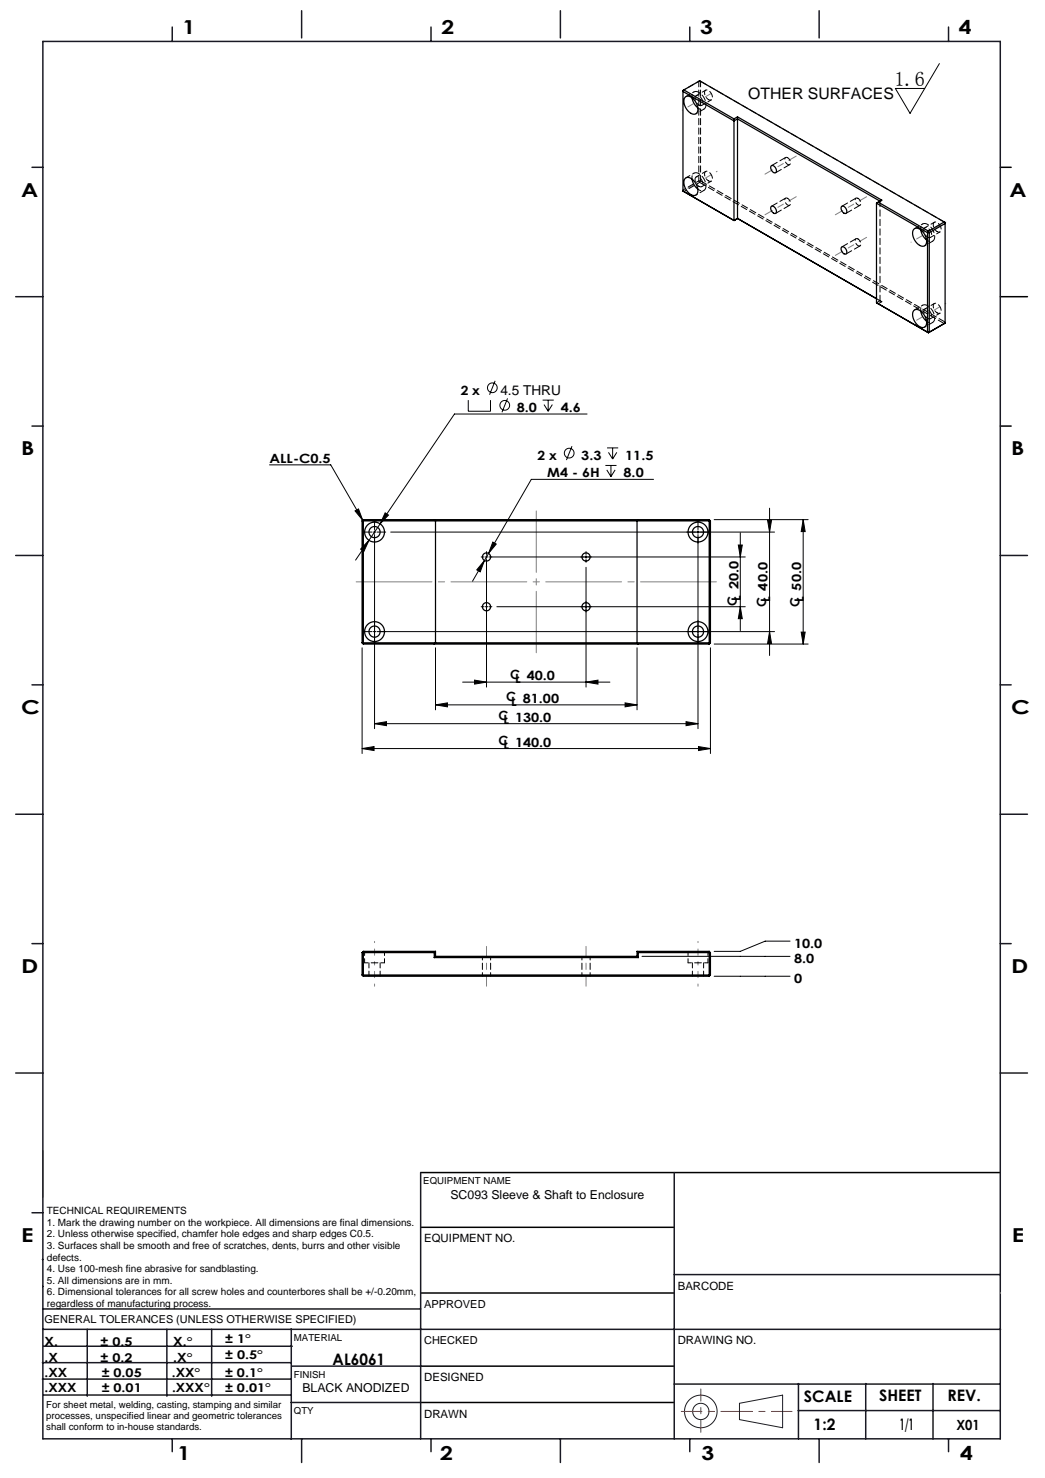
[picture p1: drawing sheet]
<svg xmlns="http://www.w3.org/2000/svg" width="210mm" height="297mm" viewBox="0 0 210 297" stroke-linecap="round" stroke-linejoin="round" font-family="sans-serif">
<g fill="none" stroke="#191924" stroke-width=".2">
<path d="M8.6 231.2v9.4M148.6 282l8.7-1.6v6.5l-8.7-1.6z"/>
<circle cx="140.8" cy="283.6" r="3.3"/>
<circle cx="140.8" cy="283.6" r="1.64"/>
</g>
<path d="M201 33.6h2.2M201 59.6h5.5M201 85.6h2.2M84.5 235.6h116.5M84.6 259.8h50.9M84.6 246.6h50.9M84.6 274.5h50.9M84.5 281.8h51" fill="none" stroke="#000" stroke-width=".3"/>
<path d="M136.9 283.6h22.3" fill="none" stroke="#f00" stroke-width=".2" stroke-dasharray="6.3 1.3 1.3 1.3" stroke-dashoffset="2.2"/>
<path d="M140.8 287.8v-8.7" fill="none" stroke="#f00" stroke-width=".2" stroke-dasharray="6.3 1.3 1.3 1.3" stroke-dashoffset="3.9"/>
<g fill="none" stroke="#191924" stroke-width=".3">
<path d="M8.6 8.3h192.4v280.8h-192.4zM34.6 5.4v2.9M60.6 2.2v5.4M86.6 5.4v2.9M112.6 2.2v5.4M138.6 5.4v2.9M164.6 2.2v5.4M190.6 5.4v2.9M6.4 33.6h2.2M3.2 59.6h5.4M6.4 85.6h2.2M3.2 111.6h5.4"/>
<path d="M201 111.6h5.5M6.4 137.6h2.2M201 137.6h2.2M3.2 163.6h5.4M201 163.6h5.5M6.4 189.6h2.2M201 189.6h2.2M3.2 215.6h5.4M201 215.6h5.5M84.5 235.6v53.5M135.5 235.6v53.5M6.4 243.7h2.2"/>
<path d="M8.5 253.1h.1M8.6 258.5h.1M135.5 256.1h65.5M8.5 277.1h49.9M8.5 273.8h49.9M8.6 267.1h75.9M8.6 263h75.9M8.8 270.5h49.9M17.5 267.1v13.5M33.5 267.1v13.5M42.5 267.1v13.5M58.5 267.1v22.1"/>
<path d="M58.6 274.5h26M84.6 267.1h116.5M135.5 278.1h65.5M160.5 278v11.1M174 278v11.1M187.5 278v11.1M8.8 280.3h49.7M34.6 289.1v2.6M58.5 281.8h26M60.6 289.1v4.8M86.6 289.1v2.6M112.6 289.1v4.8"/>
<path d="M138.6 289.1v2.6M160.4 283.5h40.6M164.6 289.1v4.8M190.6 289.1v2.6"/>
</g>
<path d="M201 259.8h.1" fill="none" stroke="#c0c0c0" stroke-width=".2"/>
<g fill="none" stroke="#000" stroke-width=".2">
<path d="M188.8 12.8l-5.9 10-3-5h5.9M99.5 76.5l-1.1 2.8M54.2 93.4h12.3l6.4 11.1M94.1 80.4v2.2h4.5v-2.2M102 80.1l-1.1 2.7M109 80.4h2.3M109.3 81.3l.9 1.3M110.2 80.4v2.2M111 81.3l-.8 1.3M114.9 89.7l-1.1 2.8M118 83.2h-26.7l-19.8 29.4M121.7 93.5h2.2"/>
<path d="M121.9 94.4l.9 1.4M122 90h2.2M122.3 90.9l.8 1.3M122.8 93.5v2.3M123.1 90v2.2M123.6 94.4l-.8 1.4M124 90.9l-.9 1.3M131.3 96.3h-24.5l-8.6 14.9M71.3 102.7l.7-.4 .9 2.2zM74.1 108.6l-1 2.2-.6-.5zM75 106.9h.5M75.3 106.7v.5"/>
<path d="M75.3 107.9v38.5M77.4 103.1l.7 .4-1.7 1.8zM78.5 106.9h77.1M97.4 112.6l-.9 2.3-.7-.4zM97.5 111.9h.5M97.8 112.9v25.2M97.8 111.7v.5M98.2 111.2l-3.2 5.6M98.8 111.9h51M99 108.9l.7 .4-1.5 1.9zM117.8 111.7v.5M117.8 114v24.1"/>
<path d="M140.3 106.7v.5M140.3 107.9v38.5M143.5 104.4h18.9M148.4 109.5h.8l-.4 2.4zM148.8 107.1v19.6M154.2 104.5h.8l-.4 2.4zM154.6 102.1v29.6M161.4 104.4v25M161.4 104.4l.4 2.4h-.8zM72.8 130.2v21.2M75 126.9h.5M76.3 126.9h79.3"/>
<path d="M87.5 130.2v12.4M93 137.1h29.6M95.4 136.7l2.4 .4-2.4 .4zM97.5 121.9h.5M99.8 121.9h50M117.8 137.1l2.4-.4v.8zM128 130.2v12.4M142.8 130.2v21.2M143.5 129.4h18.9M148.8 121.9l.4 2.4h-.8zM154.6 126.9l.4 2.4h-.8zM161 127h.8l-.4 2.4z"/>
<path d="M72.8 150.4l2.4-.4v.8zM72.8 150.4h70M75.3 145.4l2.4-.4v.8zM75.3 145.4h65M87.5 141.6l2.4-.4v.8zM87.5 141.6h40.5M125.6 141.2l2.4 .4-2.4 .4zM137.9 145l2.4 .4-2.4 .4zM140.4 150l2.4 .4-2.4 .4zM129 192.2h29.8M143.5 196.2h15.3M158.8 189.1h-5l-5 2.1h-5.3"/>
<circle cx="98.9" cy="77.9" r=".98"/>
<circle cx="101.4" cy="81.5" r=".98"/>
<circle cx="114.4" cy="91.1" r=".98"/>
</g>
<g fill="none" stroke="#000" stroke-width=".2" stroke-dasharray="15.2 1.3 1.3 1.3">
<path d="M74.8 106.9h-1.8M75.3 106.4v-1.7M75.3 107.4v1.8M75.8 106.9h1.7M97.3 111.9h-.6M97.8 111.4v-.6M97.8 112.4v.6M98.3 111.9h.5M117.3 111.9h-.6M117.8 111.4v-.6M117.8 112.4v.6M118.3 111.9h.5"/>
<path d="M139.8 106.9h-1.8M140.3 106.4v-1.7M140.3 107.4v1.8M140.8 106.9h1.7M74.8 126.9h-1.8M75.3 126.4v-1.7M75.3 127.4v1.8M75.8 126.9h1.7M97.3 121.9h-.6M97.8 121.4v-.6M97.8 122.4v.6M98.3 121.9h.5"/>
<path d="M117.3 121.9h-.6M117.8 121.4v-.6M117.8 122.4v.6M118.3 121.9h.5M139.8 126.9h-1.8M140.3 126.4v-1.7M140.3 127.4v1.8M140.8 126.9h1.7"/>
</g>
<path d="M75.3 198.2v-4.7M140.3 198.2v-4.7" fill="none" stroke="#808080" stroke-width=".2" stroke-dasharray="15.2 1.3 1.3 1.3" stroke-dashoffset="14.8"/>
<path d="M144.1 18.1l-3.6 2.1M144.1 34.4l-3.6 2.1M190.1 44.6l-3.7 2.1M190.1 61l-3.7 2.1M75.3 193.5v-4.3M140.3 193.5v-4.3" fill="none" stroke="#808080" stroke-width=".2" stroke-dasharray="15.2 1.3 1.3 1.3" stroke-dashoffset="15"/>
<path d="M97.8 198.2v-8M117.8 198.2v-8" fill="none" stroke="#808080" stroke-width=".2" stroke-dasharray="15.2 1.3 1.3 1.3" stroke-dashoffset="13.1"/>
<path d="M107.8 131.2v-28.5" fill="none" stroke="#808080" stroke-width=".2" stroke-dasharray="15.2 1.3 1.3 1.3" stroke-dashoffset="2.9"/>
<path d="M70.8 116.9h74" fill="none" stroke="#808080" stroke-width=".2" stroke-dasharray="15.2 1.3 1.3 1.3" stroke-dashoffset="-.8"/>
<path d="M140.5 36.5l-3.4 2M140.5 20.2l-3.4 1.9M186.4 46.7l-3.3 2M186.4 63.1l-3.3 1.9" fill="none" stroke="#808080" stroke-width=".2" stroke-dasharray="15.2 1.3 1.3 1.3" stroke-dashoffset="15.2"/>
<path d="M160 39.5l-6.3 3.7M160 31.4l-6.3 3.6M174.2 39.5l-6.3 3.7M174.2 47.7l-6.3 3.6" fill="none" stroke="#808080" stroke-width=".2" stroke-dasharray="15.2 1.3 1.3 1.3" stroke-dashoffset="13.5"/>
<g fill="#000">
<path d="M161.4 104.4l.4 2.4h-.8zM161 127h.8l-.4 2.4zM154.2 104.5h.8l-.4 2.4zM154.6 126.9l.4 2.4h-.8zM148.4 109.5h.8l-.4 2.4zM148.8 121.9l.4 2.4h-.8z"/>
<path d="M72.8 150.4l2.4-.4v.8zM140.4 150l2.4 .4-2.4 .4zM75.3 145.4l2.4-.4v.8zM137.9 145l2.4 .4-2.4 .4zM87.5 141.6l2.4-.4v.8zM125.6 141.2l2.4 .4-2.4 .4zM95.4 136.7l2.4 .4-2.4 .4zM117.8 137.1l2.4-.4v.8zM74.1 108.6l-1.6 1.7 .6 .5zM77.4 103.1l-1 2.2 1.7-1.8zM97.4 112.6l-1.6 1.9 .7 .4zM99 108.9l-.8 2.3 1.5-1.9zM71.3 102.7l.7-.4 .9 2.2z"/>
</g>
<g fill="none" stroke="#000" stroke-width=".25">
<path d="M137.7 19.6a1.36 1.36 0 0 1 1.9 .6 2.03 2.03 0 0 1 .2 2.7 2.14 2.14 0 0 1-2.3-1.9v-1zM139.1 19.7a3.3 3.3 0 0 0 1.1 2M137.7 35.9a1.36 1.36 0 0 1 1.9 .7 2.03 2.03 0 0 1 .2 2.6 2.14 2.14 0 0 1-2.3-1.9v-1zM139.1 36a3.2 3.2 0 0 0 1.1 2M147.5 23.9l-10.1-5.8-.2 .3 10.3 5.9 .7-.4 28.6 16.5M147.5 23.9v20.4M148.2 23.5l29 16.7-.7 .4M148.2 23.5l-.7 .4M148.2 23.5v20.4M155 33.3a.88 .88 0 0 1 .9 .5 .88 .88 0 0 1-.1 .9 1.02 1.02 0 0 1-.8-1.4zM147.5 44.3h.1M148.2 43.9h.1"/>
<path d="M148.2 43.9l27.9 16.1M148.2 43.9l-.7 .4M155 41.5a.88 .88 0 0 1 .9 .4 .88 .88 0 0 1-.1 1 1.02 1.02 0 0 1-.8-1.4zM169.1 49.7a.88 .88 0 0 1 .9 .4 .88 .88 0 0 1-.1 1 1.02 1.02 0 0 1-.8-1.4zM169.1 41.5a.88 .88 0 0 1 .9 .4 .88 .88 0 0 1-.1 1 1.02 1.02 0 0 1-.8-1.4zM176.1 40.8l10.3 6M176.1 40.8v20l10.5 6.1 3.3-2v-20.2l-49.3-28.5-3.4 2v20.2l10.3 5.9M176.5 40.6l10.1 5.8M176.5 40.6l-.4 .2M183.6 46.1a1.36 1.36 0 0 1 2 .7 2.03 2.03 0 0 1 .2 2.6 2.14 2.14 0 0 1-2.3-1.9l-.1-.9zM185 46.2a3.2 3.2 0 0 0 1.2 2M186.4 46.8h.3"/>
<path d="M186.4 46.8v20h.3v-20M186.6 46.4l-.2 .4M186.6 46.4l.1 .4M186.6 46.4l3.1-1.8 .2 .3-3.2 1.9M183.6 62.4a1.36 1.36 0 0 1 2 .7 2.03 2.03 0 0 1 .2 2.6 2.14 2.14 0 0 1-2.3-1.8l-.1-1zM185 62.5a3.2 3.2 0 0 0 1.2 2M72.8 104.7v24.5M72.8 104.7h70M73 104.4v25M73 104.4l-.2 .3M73 104.4h69.5M87.3 104.4l.2 .3v24.5l-.2 .2"/>
<path d="M128.3 104.4l-.3 .3v24.5l.3 .2M142.5 104.4v25M142.5 104.4l.3 .3M142.8 104.7v24.5M72.8 129.2h70M72.8 129.2l.2 .2M73 129.4h69.5M142.8 129.2l-.3 .2M72.8 191.4h14.5M72.8 195.9l.2 .3M72.8 195.9h70M72.8 191.4v4.5"/>
<path d="M73 191.2l-.2 .2M73 191.2v5M73 191.2h14.5M73 196.2h69.5M87.3 191.4v1M87.3 192.4h41M87.5 191.2l-.2 .2M87.5 192.2h40.5M87.5 192.2l-.2 .2M87.5 191.2v1M128 191.2h14.5M128 192.2l.3 .2"/>
<path d="M128 191.2l.3 .2M128 191.2v1M128.3 191.4h14.5M128.3 191.4v1M142.5 191.2v5M142.5 191.2l.3 .2M142.8 195.9l-.3 .3M142.8 191.4v4.5"/>
<circle cx="75.3" cy="106.9" r="1.13"/>
<circle cx="75.3" cy="106.9" r="2"/>
<circle cx="97.8" cy="111.9" r=".83"/>
<circle cx="117.8" cy="111.9" r=".83"/>
<circle cx="140.3" cy="106.9" r="1.13"/>
<circle cx="140.3" cy="106.9" r="2"/>
<circle cx="75.3" cy="126.9" r="1.13"/>
<circle cx="75.3" cy="126.9" r="2"/>
<circle cx="97.8" cy="121.9" r=".82"/>
<circle cx="117.8" cy="121.9" r=".82"/>
<circle cx="140.3" cy="126.9" r="1.13"/>
<circle cx="140.3" cy="126.9" r="2"/>
</g>
<path d="M140.2 21.7a.95 .95 0 0 0 1.3 .2 .95 .95 0 0 0 .4-1.2 2.54 2.54 0 0 0-2.2-2.3l-.5 .4-.1 .9M140.2 38a.95 .95 0 0 0 1.3 .2 .95 .95 0 0 0 .4-1.2 2.54 2.54 0 0 0-2.2-2.3l-.5 .4-.1 .9M186.2 48.2a.95 .95 0 0 0 1.3 .2 .95 .95 0 0 0 .3-1.2 2.54 2.54 0 0 0-2.2-2.3l-.5 .5-.1 .8M177.2 60.6l-1.1-.6M186.2 64.5a.95 .95 0 0 0 1.3 .3 .95 .95 0 0 0 .3-1.3 2.54 2.54 0 0 0-2.2-2.2l-.5 .4-.1 .8M73.3 193.5h2M75.3 193.5h2M138.3 193.5h2M140.3 193.5h2" fill="none" stroke="#000" stroke-width=".2" stroke-dasharray="1.3 .6" stroke-dashoffset=".6"/>
<path d="M176.1 40.8l.7-.4M176.1 60l.7 .4M176.5 61l.7-.4M176.8 60.4l-.7 .4M73.3 191.2v2.3M77.3 193.5v-2.3M138.3 191.2v2.3M142.3 193.5v-2.3" fill="none" stroke="#000" stroke-width=".2" stroke-dasharray="1.3 .6" stroke-dashoffset=".4"/>
<path d="M140.4 16.3v20M140.8 36.3v-20M176.8 60.4v-20M74.1 193.5v2.7M76.4 196.2v-2.7M139.1 193.5v2.7M141.4 196.2v-2.7" fill="none" stroke="#000" stroke-width=".2" stroke-dasharray="1.3 .6" stroke-dashoffset=".2"/>
<g fill="none" stroke="#000" stroke-width=".2" stroke-dasharray="1.3 .6" stroke-dashoffset=".5">
<path d="M141.8 18.1l-1.9 1.1M141 21.2l1.9-1.1M141 37.5l1.9-1.1M141.8 34.5l-1.9 1.1M158.3 31.7a.9 .9 0 0 1 .3 1.4 .93 .93 0 0 1-.7-1.5l.4 .1M158.3 39.9a.9 .9 0 0 1 .3 1.4 .93 .93 0 0 1-.7-1.5l.4 .1M172.4 39.9a.9 .9 0 0 1 .4 1.4 .93 .93 0 0 1-.7-1.5l.3 .1M172.4 48a.9 .9 0 0 1 .4 1.4 .93 .93 0 0 1-.7-1.5l.3 .1M187 47.7l1.9-1.1M187.8 44.7l-1.9 1.1M187 64l1.9-1.1M187.8 61l-1.9 1.1"/>
<path d="M96.9 192.2v4M98.6 196.2v-4M116.9 192.2v4M118.6 196.2v-4"/>
</g>
<path d="M137.2 18.2l3.2-1.9M137.4 38.5l3.2-1.8M140.4 36.3l-3.2 1.9M140.5 21.1l.2 .1a.61 .61 0 0 0 .6-.4 .61 .61 0 0 0-.1-.7 .96 .96 0 0 0-1.4-.8 1.52 1.52 0 0 0 .7 1.8M140.5 37.4l.2 .1a.61 .61 0 0 0 .6-.3 .61 .61 0 0 0-.1-.7 .96 .96 0 0 0-1.4-.8 1.52 1.52 0 0 0 .7 1.7M142.4 20l.2 .1a.61 .61 0 0 0 .6-.4 .61 .61 0 0 0-.1-.7 .96 .96 0 0 0-1.4-.8 1.52 1.52 0 0 0 .7 1.8M142.4 36.3l.2 .1a.61 .61 0 0 0 .6-.3 .61 .61 0 0 0-.1-.7 .96 .96 0 0 0-1.4-.8 1.52 1.52 0 0 0 .7 1.7M186.4 47.6l.2 .1a.61 .61 0 0 0 .7-.3 .61 .61 0 0 0-.2-.7 .96 .96 0 0 0-1.4-.8 1.52 1.52 0 0 0 .7 1.7M188.3 46.5l.2 .1a.61 .61 0 0 0 .7-.3 .61 .61 0 0 0-.2-.7 .96 .96 0 0 0-1.4-.8 1.52 1.52 0 0 0 .7 1.7M186.4 64l.2 .1a.61 .61 0 0 0 .7-.4 .61 .61 0 0 0-.2-.7 .96 .96 0 0 0-1.4-.8 1.52 1.52 0 0 0 .7 1.8M188.3 62.9l.2 .1a.61 .61 0 0 0 .7-.4 .61 .61 0 0 0-.2-.7 .96 .96 0 0 0-1.4-.8 1.52 1.52 0 0 0 .7 1.8" fill="none" stroke="#000" stroke-width=".2" stroke-dasharray="1.3 .6" stroke-dashoffset=".7"/>
<path d="M140.8 16.3l49.1 28.4M140.6 36.7l49.1 28.3M189.9 64.7l-49.1-28.4" fill="none" stroke="#000" stroke-width=".2" stroke-dasharray="1.3 .6" stroke-dashoffset="-.1"/>
<g fill="none" stroke="#000" stroke-width=".2" stroke-dasharray="1.3 .6">
<path d="M140.4 16.3l.2-.1M140.8 16.3l-.2-.1M140.8 16.3h-.4M137.4 38.5l-.2-.3M140.4 36.3h.4M140.6 36.7l-.2-.4M140.6 36.7l.2-.4M155.9 34.7l2.8-1.6M157.9 31.6l-2.9 1.7M157.9 39.8l-2.9 1.6M172 39.8l-2.8 1.6M155.9 42.9l2.8-1.7"/>
<path d="M170 42.9l2.8-1.7M170 51l2.8-1.6M172 48l-2.8 1.6M176.8 40.4h.1M177.2 40.2l-.4 .2M176.8 60.4l.4 .2M189.7 65l.2-.3"/>
</g>
<path d="M139.5 18.5l-1.7 .9M139.5 34.8l-1.7 .9M139.8 22.9l1.7-1M139.8 39.2l1.7-.9M185.4 45l-1.6 .9M185.8 49.4l1.6-.9M185.4 61.3l-1.6 1M185.8 65.7l1.6-.9" fill="none" stroke="#000" stroke-width=".2" stroke-dasharray="1.3 .6" stroke-dashoffset=".9"/>
<text font-size="4.1" x="179.8" y="17.2">1.6</text>
<g font-size="3.9">
<text x="36.7" y="6.9">1</text>
<text x="88.7" y="6.9">2</text>
<text x="140.7" y="6.9">3</text>
<text x="192.7" y="6.9">4</text>
<text x="4.2" y="39.5">A</text>
<text x="202.9" y="39.5">A</text>
<text x="4.2" y="91.5">B</text>
<text x="203.2" y="91.5">B</text>
<text x="4.2" y="143.5">C</text>
<text x="203.2" y="143.5">C</text>
<text x="4.2" y="195.5">D</text>
<text x="203.2" y="195.5">D</text>
<text x="4.2" y="249.6">E</text>
<text x="203.3" y="249.6">E</text>
<text x="35.7" y="293.4">1</text>
<text x="88.4" y="293.4">2</text>
<text x="141" y="293.4">3</text>
<text x="193" y="293.4">4</text>
</g>
<g font-size="3.2">
<text x="150.4" y="20">OTHER SURFACES</text>
<text x="66.9" y="274.2">AL6061</text>
<text x="161.6" y="281.7">SCALE</text>
<text x="176.7" y="281.5">SHEET</text>
<text x="190.4" y="281.5">REV.</text>
<text x="163.5" y="287.3">1:2</text>
<text x="180.8" y="287.3">1/1</text>
</g>
<text font-size="2.8" x="192.2" y="287.3">X01</text>
<text font-size="2.7" x="100.6" y="79.3">4.5 THRU</text>
<g font-size="2.6">
<text x="92.6" y="79.3">2 x</text>
<text x="103.9" y="82.8">8.0</text>
<text x="112.7" y="82.8">4.6</text>
<text x="54.2" y="93.1">ALL-C0.5</text>
<text x="108" y="92.4">2 x</text>
<text x="110" y="95.9">M4 - 6H</text>
<text x="116.8" y="92.4">3.3</text>
<text x="125.3" y="95.9">8.0</text>
<text x="125.6" y="92.4">11.5</text>
<text x="148.1" y="121.7" transform="rotate(-90 148.1 121.7)">C</text>
<text x="148.9" y="120.7" transform="rotate(-90 148.9 120.7)">L 20.0</text>
<text x="153.9" y="122" transform="rotate(-90 153.9 122)">C</text>
<text x="154.8" y="121" transform="rotate(-90 154.8 121)">L 40.0</text>
<text x="160.7" y="122" transform="rotate(-90 160.7 122)">C</text>
<text x="161.5" y="121" transform="rotate(-90 161.5 121)">L 50.0</text>
<text x="102.5" y="136.4">C</text>
<text x="103.5" y="137.2">L 40.0</text>
<text x="101.7" y="140.9">C</text>
<text x="102.7" y="141.8">L 81.00</text>
<text x="100.2" y="149.7">C</text>
<text x="100.2" y="144.7">C</text>
<text x="101.2" y="145.5">L 130.0</text>
<text x="101.2" y="150.5">L 140.0</text>
<text x="159.6" y="190.5">10.0</text>
<text x="159.6" y="197.6">0</text>
<text x="159.6" y="193.6">8.0</text>
</g>
<g font-size="2.5">
<text x="90.5" y="240.9">SC093 Sleeve &amp; Shaft to Enclosure</text>
<text x="8.9" y="273.6">.X</text>
<text x="8.9" y="270.4">X.</text>
<text x="34.8" y="273.7">.X°</text>
<text x="34.8" y="270.5">X.°</text>
<text x="9" y="276.7">.XX</text>
<text x="9" y="279.7">.XXX</text>
<text x="34.5" y="276.7">.XX°</text>
<text x="34.6" y="279.8">.XXX°</text>
<text x="60.8" y="279.8">BLACK ANODIZED</text>
</g>
<g font-size="2.4">
<text x="45.2" y="270">± 1°</text>
<text x="20.2" y="270.4">± 0.5</text>
<text x="20.2" y="273.7">± 0.2</text>
<text x="45.2" y="273.2">± 0.5°</text>
<text x="20.4" y="279.7">± 0.01</text>
<text x="20.4" y="276.7">± 0.05</text>
<text x="45.2" y="276.7">± 0.1°</text>
<text x="45.2" y="279.7">± 0.01°</text>
</g>
<g font-size="2.3">
<text x="85.2" y="249.7">EQUIPMENT NO.</text>
<text x="136.2" y="259.2">BARCODE</text>
<text x="136.2" y="270.2">DRAWING NO.</text>
<text x="85.2" y="277.6">DESIGNED</text>
<text x="85.2" y="284.9">DRAWN</text>
</g>
<g font-size="2.2">
<text x="85.2" y="262.8">APPROVED</text>
<text x="8.9" y="265.9">GENERAL TOLERANCES (UNLESS OTHERWISE SPECIFIED)</text>
<text x="85.2" y="270.1">CHECKED</text>
</g>
<g font-size="2">
<text x="9.4" y="244">TECHNICAL REQUIREMENTS</text>
<text x="9.4" y="246.3">1. Mark the drawing number on the workpiece. All dimensions are final dimensions.</text>
<text x="9.4" y="248.6">2. Unless otherwise specified, chamfer hole edges and sharp edges C0.5.</text>
<text x="9.4" y="251">3. Surfaces shall be smooth and free of scratches, dents, burrs and other visible</text>
<text x="9.4" y="253.3">defects.</text>
<text x="9.4" y="255.6">4. Use 100-mesh fine abrasive for sandblasting.</text>
<text x="9.4" y="258">5. All dimensions are in mm.</text>
<text x="9.4" y="260.3">6. Dimensional tolerances for all screw holes and counterbores shall be +/-0.20mm,</text>
<text x="9.4" y="262.6">regardless of manufacturing process.</text>
</g>
<g font-size="1.9">
<text x="85.1" y="238">EQUIPMENT NAME</text>
<text x="59.1" y="269.5">MATERIAL</text>
<text x="59.1" y="276.9">FINISH</text>
<text x="9.3" y="282.9">For sheet metal, welding, casting, stamping and similar</text>
<text x="9.3" y="285.1">processes, unspecified linear and geometric tolerances</text>
<text x="9.3" y="287.4">shall conform to in-house standards.</text>
<text x="59.1" y="284.2">QTY</text>
</g>
</svg>
